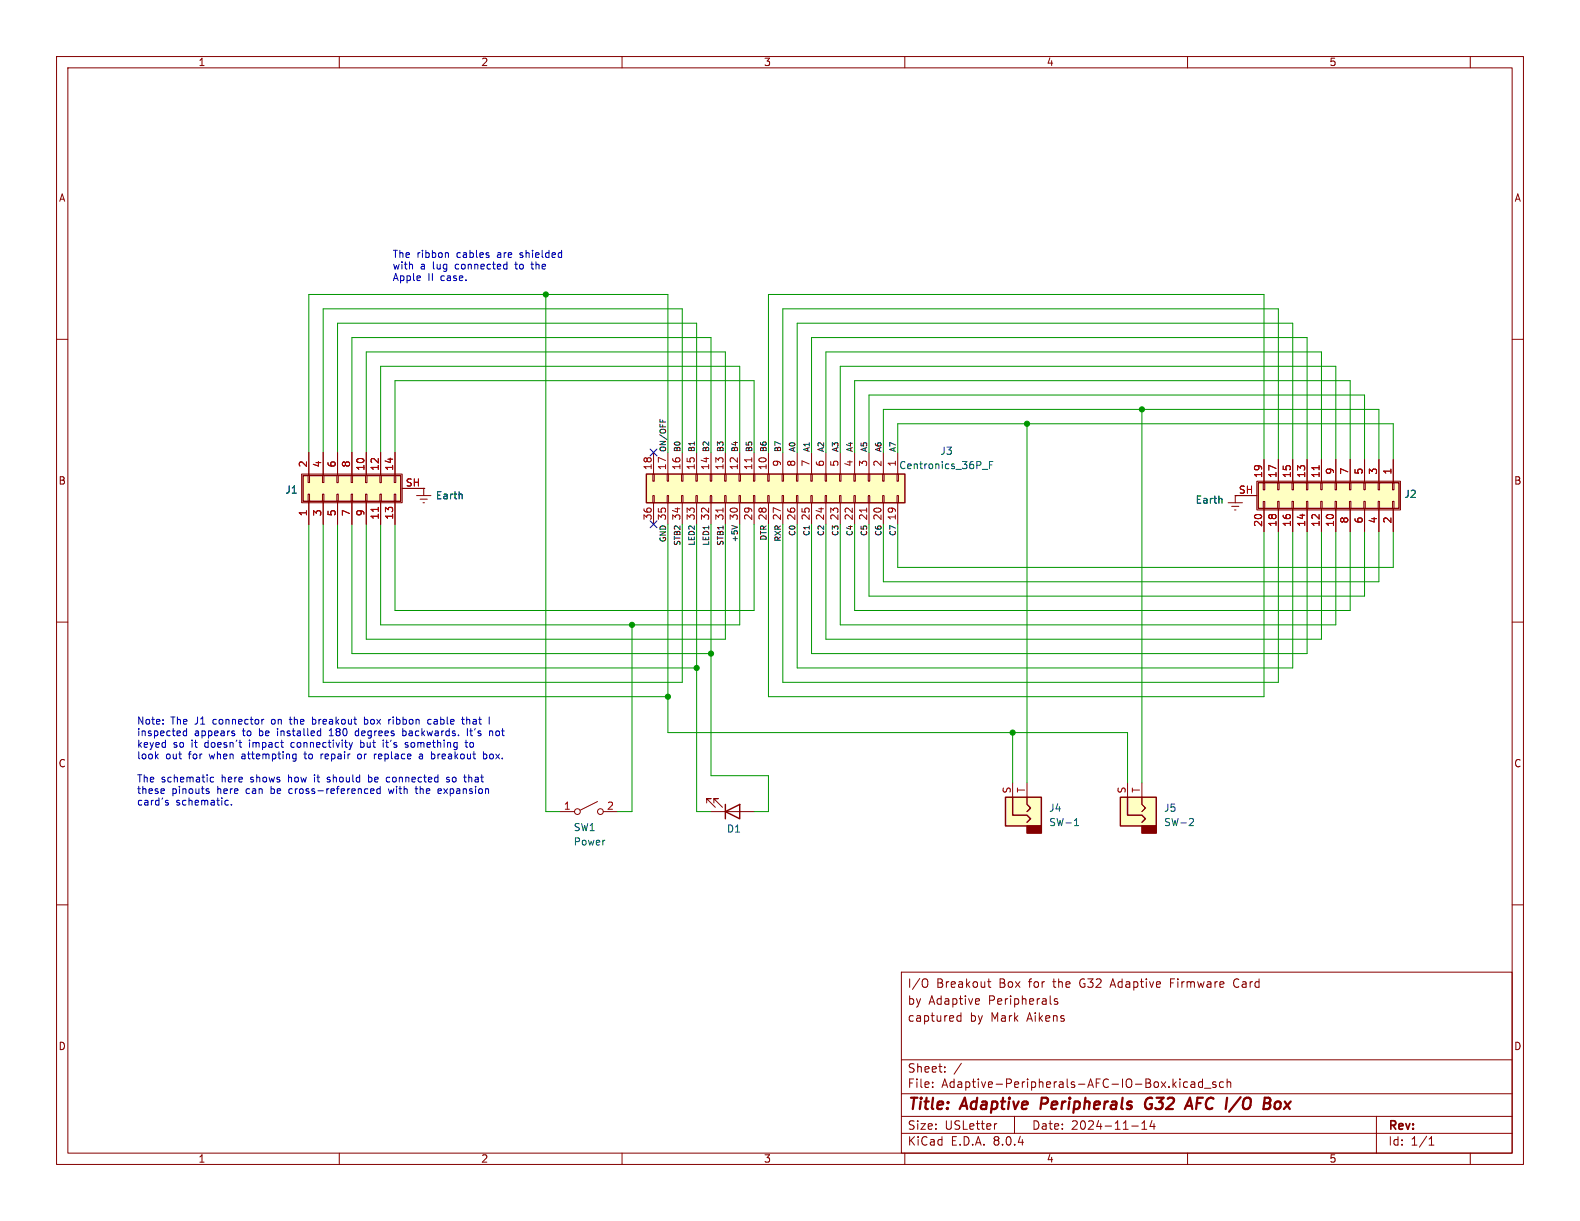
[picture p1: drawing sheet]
<svg xmlns="http://www.w3.org/2000/svg" width="279mm" height="216mm" viewBox="0 0 279 216" stroke-linecap="round" stroke-linejoin="round" font-family="sans-serif">
<g fill="none" stroke="#840000" stroke-width=".18">
<path d="M10 10h259.4v195.9h-259.4zM12 12h255.4v191.9h-255.4zM60 10v2M110 10v2M160 10v2M210 10v2M260 10v2M10 60h2M267.4 60h2M10 110h2M267.4 110h2M10 160h2"/>
<path d="M267.4 160h2M159.4 171.9h108v32h-108zM163.7 173.1l.2 .1a.96 .96 0 0 1-.2 1.4M169.9 179.1v1.5M169.9 179.7l-.4-.1-.3 .3v.4l.2 .2h.5M172.7 176.6l.4 .1 .1 .2-.7 .2M173.1 177.5l-.4 .1M174.6 173.6h.6M174.9 173.1v1.3l.3 .2M187 176.7l-.4-.1-.2 .2 .1 .2 .5 .2v.3h-.6M207 173.8h.5M207.7 173.1h-.7v1.5"/>
<path d="M218.4 173.2l-.3 .5 .1 .5 .2 .3M159.4 197.4h108M159.4 193.4h108M159.4 187.4h108M164.9 192.1v.2M164.9 191.4v.1M167.1 189.4v.2M167.1 188.7v.1M170 188l-1.3 1.9M176.3 198.7l-.3 .1M179.4 197.4v3M200.1 199.1h1.2"/>
<path d="M201.9 199.7h.9M201.9 198.6l.5-.4v1.5M203.7 198.1l-.3 1.1h.9M204.1 198.7v1M208.6 190.8v.1M208.6 191.3v1M210 191.4l-.4-.1-.3 .3v.4l.1 .2h.6M210.6 191.4h.6l.1 .9M211.3 191.6l-.5 .1a.29 .29 0 0 0-.2 .3 .29 .29 0 0 0 .2 .3l.5-.1M212.6 191.4l-.4-.1-.3 .3v.4l.2 .2h.5M212.6 190.8v1.5M213 192.4h1.1"/>
<path d="M215 191.4l-.4-.1-.2 .2 .1 .2 .5 .2v.3h-.6M216.4 191.4l-.5-.1-.3 .3v.4l.2 .2h.6M217 191.4l.2-.1 .4 .1v.9M217 190.8v1.5M243.4 197.4v6.5M60 203.9v2M110 203.9v2M159.4 200.4h108M160 203.9v2M210 203.9v2M252.7 202.5h.9M252.7 201.4l.4-.4v1.5"/>
<path d="M260 203.9v2"/>
</g>
<path d="M184.2 194.1l-.2 2M203.3 195.2h.4M203.6 194.1a1.13 1.13 0 0 0-1.1 .7 1.13 1.13 0 0 0 .3 1.2l.2 .1 .5-.1M209.8 195.5h.9M210.4 194.1l.4 2M225.6 195a.52 .52 0 0 1 .5-.2 .52 .52 0 0 1 .4 .4l-.1 .5a.55 .55 0 0 1-.5 .4 .55 .55 0 0 1-.5-.4z" fill="none" stroke="#840000" stroke-width=".4"/>
<path d="M222.5 85.3h24.9v4.6h-24.9z" fill="#ffffc2"/>
<g fill="none" stroke="#840000" stroke-width=".18">
<path d="M73.7 87.6h2.5M74.3 88.3h1.3M74.8 88.9h.3M74.9 86.4h.1M74.9 86.4v1.2M218.4 87.6h3.8M222.2 85.1h25.4v5.1h-25.4zM223.4 85.3h.2v1.3h-.2zM223.4 88.6h.2v1.3h-.2zM223.5 81.3v4M223.5 89.9v4.1M225.9 85.3h.3v1.3h-.3z"/>
<path d="M225.9 88.6h.3v1.3h-.3zM226.1 81.3v4M226.1 89.9v4.1M228.5 85.3h.2v1.3h-.2zM228.5 88.6h.2v1.3h-.2zM228.6 81.3v4M228.6 89.9v4.1M231 85.3h.3v1.3h-.3zM231 88.6h.3v1.3h-.3zM231.1 81.3v4M231.1 89.9v4.1M233.6 85.3h.2v1.3h-.2z"/>
<path d="M233.6 88.6h.2v1.3h-.2zM233.7 81.3v4M233.7 89.9v4.1M236.1 85.3h.2v1.3h-.2zM236.1 88.6h.2v1.3h-.2zM236.2 81.3v4M236.2 89.9v4.1M238.6 85.3h.3v1.3h-.3zM238.6 88.6h.3v1.3h-.3zM238.8 81.3v4M238.8 89.9v4.1M241.2 85.3h.2v1.3h-.2z"/>
<path d="M241.2 88.6h.2v1.3h-.2zM241.3 81.3v4M241.3 89.9v4.1M243.7 85.3h.3v1.3h-.3zM243.7 88.6h.3v1.3h-.3zM243.8 81.3v4M243.8 89.9v4.1M246.3 85.3h.2v1.3h-.2zM246.3 88.6h.2v1.3h-.2zM246.4 81.3v4M246.4 89.9v4.1"/>
</g>
<path d="M222.5 85.3h24.9v4.6h-24.9z" fill="none" stroke="#840000" stroke-width=".25"/>
<path d="M233.3 82.3v.8" fill="none" stroke="#a90000" stroke-width=".18"/>
<path d="M81.7 87.4v.8" fill="none" stroke="#006464" stroke-width=".18"/>
<path d="M198.1 141h6.4v5.1h-6.4z" fill="#ffffc2"/>
<path d="M201.9 146.1h2.6v1.2h-2.6z" fill="#840000" stroke="#840000" stroke-width=".25"/>
<path d="M198.1 141h6.4v5.1h-6.4zM199.4 141v3.1h2.5l.7 .7-.7 .6M201.9 141v1.2l.7 .7-.7 .6" fill="none" stroke="#840000" stroke-width=".25"/>
<path d="M217.2 88.9h2.5M217.8 89.5h1.3M218.3 90.2h.3M218.4 87.6h.1M218.4 87.6v1.3M199.4 138.4v2.6M201.9 138.4v2.6" fill="none" stroke="#840000" stroke-width=".18"/>
<path d="M216 88.2l.1 .8M210.5 144.7l.4 .1 .2 .3-.8 .9h.8" fill="none" stroke="#006464" stroke-width=".18"/>
<path d="M177.8 141h6.3v5.1h-6.3z" fill="#ffffc2"/>
<path d="M181.6 146.1h2.5v1.2h-2.5z" fill="#840000" stroke="#840000" stroke-width=".25"/>
<path d="M177.8 141h6.3v5.1h-6.3zM179.1 141v3.1h2.5l.6 .7-.6 .6M181.6 141v1.2l.6 .7-.6 .6" fill="none" stroke="#840000" stroke-width=".25"/>
<path d="M179.1 138.4v2.6M181.6 138.4v2.6" fill="none" stroke="#840000" stroke-width=".18"/>
<path d="M190 146h.7M190 145.1l.4-.4v1.3" fill="none" stroke="#006464" stroke-width=".18"/>
<path d="M53.6 84.1h17.3v4.5h-17.3z" fill="#ffffc2"/>
<g fill="none" stroke="#840000" stroke-width=".18">
<path d="M53.3 83.8h17.8v5.1h-17.8zM54.5 87.4h.2v1.2h-.2zM54.5 84.1h.2v1.2h-.2zM54.6 80v4.1M54.6 88.6v4.1M57 87.4h.3v1.2h-.3zM57 84.1h.3v1.2h-.3zM57.1 80v4.1M57.1 88.6v4.1M59.6 87.4h.2v1.2h-.2zM59.6 84.1h.2v1.2h-.2zM59.7 80v4.1"/>
<path d="M59.7 88.6v4.1M62.1 87.4h.3v1.2h-.3zM62.1 84.1h.3v1.2h-.3zM62.2 80v4.1M62.2 88.6v4.1M64.6 87.4h.3v1.2h-.3zM64.6 84.1h.3v1.2h-.3zM64.8 80v4.1M64.8 88.6v4.1M67.2 87.4h.2v1.2h-.2zM67.2 84.1h.2v1.2h-.2zM67.3 80v4.1"/>
<path d="M67.3 88.6v4.1M69.7 87.4h.3v1.2h-.3zM69.7 84.1h.3v1.2h-.3zM69.8 80v4.1M69.8 88.6v4.1M71.1 86.4h3.8"/>
</g>
<path d="M53.6 84.1h17.3v4.5h-17.3z" fill="none" stroke="#840000" stroke-width=".25"/>
<path d="M66.9 89.7v.7" fill="none" stroke="#a90000" stroke-width=".18"/>
<path d="M114.3 83.8h45.7v5.1h-45.7z" fill="#ffffc2"/>
<g fill="none" stroke="#840000" stroke-width=".18">
<path d="M54.6 80v4.1M54.6 88.6v4.1M57.1 80v4.1M57.1 88.6v4.1M59.7 80v4.1M59.7 88.6v4.1M62.2 80v4.1M62.2 88.6v4.1M64.8 80v4.1M64.8 88.6v4.1M67.3 80v4.1M67.3 88.6v4.1"/>
<path d="M69.8 80v4.1M69.8 88.6v4.1M71.1 86.4h3.8M74.9 86.4h.1M115.4 83.8h.3v1.3h-.3zM115.4 87.6h.3v1.3h-.3zM115.6 80v3.8M115.6 88.9v3.8M118 83.8h.2v1.3h-.2zM118 87.6h.2v1.3h-.2zM118.1 80v3.8M118.1 88.9v3.8"/>
<path d="M120.5 83.8h.3v1.3h-.3zM120.5 87.6h.3v1.3h-.3zM120.6 80v3.8M120.6 88.9v3.8M123.1 83.8h.2v1.3h-.2zM123.1 87.6h.2v1.3h-.2zM123.2 80v3.8M123.2 88.9v3.8M125.6 83.8h.3v1.3h-.3zM125.6 87.6h.3v1.3h-.3zM125.7 80v3.8M125.7 88.9v3.8"/>
<path d="M128.1 83.8h.3v1.3h-.3zM128.1 87.6h.3v1.3h-.3zM128.3 80v3.8M128.3 88.9v3.8M130.7 83.8h.2v1.3h-.2zM130.7 87.6h.2v1.3h-.2zM130.8 80v3.8M130.8 88.9v3.8M133.2 83.8h.3v1.3h-.3zM133.2 87.6h.3v1.3h-.3zM133.3 80v3.8M133.3 88.9v3.8"/>
<path d="M135.8 83.8h.2v1.3h-.2zM135.8 87.6h.2v1.3h-.2zM135.9 80v3.8M135.9 88.9v3.8M138.3 83.8h.3v1.3h-.3zM138.3 87.6h.3v1.3h-.3zM138.4 80v3.8M138.4 88.9v3.8M140.8 83.8h.3v1.3h-.3zM140.8 87.6h.3v1.3h-.3zM141 80v3.8M141 88.9v3.8"/>
<path d="M143.4 83.8h.2v1.3h-.2zM143.4 87.6h.2v1.3h-.2zM143.5 80v3.8M143.5 88.9v3.8M145.9 83.8h.3v1.3h-.3zM145.9 87.6h.3v1.3h-.3zM146 80v3.8M146 88.9v3.8M148.5 83.8h.2v1.3h-.2zM148.5 87.6h.2v1.3h-.2zM148.6 80v3.8M148.6 88.9v3.8"/>
<path d="M151 83.8h.3v1.3h-.3zM151 87.6h.3v1.3h-.3zM151.1 80v3.8M151.1 88.9v3.8M153.5 83.8h.3v1.3h-.3zM153.5 87.6h.3v1.3h-.3zM153.7 80v3.8M153.7 88.9v3.8M156.1 83.8h.2v1.3h-.2zM156.1 87.6h.2v1.3h-.2zM156.2 80v3.8M156.2 88.9v3.8"/>
<path d="M158.6 83.8h.3v1.3h-.3zM158.6 87.6h.3v1.3h-.3zM158.7 80v3.8M158.7 88.9v3.8M218.4 87.6h.1M218.4 87.6h3.8M223.5 81.3v4M223.5 89.9v4.1M226.1 81.3v4M226.1 89.9v4.1M228.6 81.3v4M228.6 89.9v4.1"/>
<path d="M231.1 81.3v4M231.1 89.9v4.1M233.7 81.3v4M233.7 89.9v4.1M236.2 81.3v4M236.2 89.9v4.1M238.8 81.3v4M238.8 89.9v4.1M241.3 81.3v4M241.3 89.9v4.1M243.8 81.3v4M243.8 89.9v4.1"/>
<path d="M246.4 81.3v4M246.4 89.9v4.1M99.1 143.5h2.5M105.7 141.7l-3.1 1.6M106.7 143.5h2.5M125 142v-.8h.7h-.7l1.5 1.5M125.7 143.5h7.6M126.2 142v-.8h.8h-.8l1.6 1.5"/>
<circle cx="102.1" cy="143.5" r=".51"/>
<circle cx="106.2" cy="143.5" r=".51"/>
</g>
<path d="M114.3 83.8h45.7v5.1h-45.7zM128.3 143.5l2.5-1.3v2.6zM128.3 142.2v2.6" fill="none" stroke="#840000" stroke-width=".25"/>
<path d="M66.9 89.7v.7M127.9 89.8v.8M132.9 80.9v.8M153.3 89.8v.8M233.3 82.3v.8" fill="none" stroke="#a90000" stroke-width=".18"/>
<path d="M81.7 87.4v.8M173.7 83h1M175 82.2h.4M175.6 81.6h-.6v1.3M216 88.2l.1 .8" fill="none" stroke="#006464" stroke-width=".18"/>
<path d="M116.7 74.1v.5M117.2 74.3v.3M129.4 92.9l1 .3" fill="none" stroke="#0f0f0f" stroke-width=".18"/>
<g fill="none" stroke="#0000c2" stroke-width=".18">
<path d="M79.1 44.7l.2 .2v.6M89.3 46.7l.3 .1M89.6 46.3v1.3M89.6 47.5l-.3 .1M93.9 46.7h.5M94.1 46.3v1.2M28.8 127.9v.1M28.8 127.3v.1M28.9 139.5l.2 .3-.6 .1M33 128.8v1.3M33 129.3l-.4-.1-.2 .3 .1 .5h.5M36.6 139.9l.3 .1 .1 .1-.2 .2h-.2"/>
<path d="M36.6 139.5h.3M37.8 137.5l-.4-.1-.2 .3 .1 .5h.5M41.2 129.7h.3v.2l-.2 .2h-.2M41.2 129.2l.3 .1M42.3 131.3h.4M42.6 132.1h.1M46.7 127.2l-.4 .2M51.1 127.2h.5M51.3 126.8l.1 1.2M51.3 139.5l-.2 .2v.4l.2 .2M51.7 131.3l-.3 .2v.4l.3 .2M51.9 134.1h.5"/>
<path d="M52.4 133.3v1.1l-.2 .1-.3 .1M53.9 132.9l.1 1.2M55.3 126.8v1.2M55.3 128h.3M55.6 127.2l-.3 .1M55.6 137v.1M55.6 137.4v.9M56.3 129.2l.4 .1M56.7 130l-.4 .1M56.7 128.8v1.3M56.8 133.3v.9M56.9 133.4l-.1 .2"/>
<path d="M57.9 138.2l.3 .1M58.2 130.1h.7M58.2 137.4l-.3 .2v.2h.3M58.5 129l-.3 .2M61.7 131.3l.3 .8M62 132.1l-.1 .3M62.3 131.3l-.3 .8M63.3 129.2l-.4 .1-.1 .2 .1 .5 .4 .1M63.8 133.4l-.3-.1-.3 .3 .2 .5h.4M63.8 132.1h.3M63.8 130.9v1.2M64.4 127.3l.4-.1 .2 .1"/>
<path d="M64.4 126.8v1.2M65 127.9l-.2 .1h-.4M65.2 137.5l.3-.1 .2 .1M65.2 137v1.3M65.5 139.6l.2-.1h.3l.1 .1v.2l-.6 .1M65.7 138.1l-.2 .2-.3-.1M66.4 133.3h.2M67 133.4v.7M67.2 139.5h-.3l-.3 .2 .1 .6h.5M67.2 139v1.3M67.5 133.6l-.6 .2M67.8 131.3v.8"/>
<path d="M68.6 137.4l.3 .1M68.7 139.5l.2 .8 .3-.6M68.9 138.2l-.3 .1M69.1 127.2l-.2 .1M69.5 126.8v.1M71.2 129.3l.4-.1 .2 .2M71.2 128.8v1.3M71.8 130l-.2 .1-.4-.1M72.1 131.4l-.3-.1-.2 .2 .1 .2 .4 .1v.3h-.5M73.4 139.5h.5M73.6 139v1.1l.3 .2M74.7 133.4v.8"/>
<path d="M74.7 133.6l-.4 .1-.2 .2 .2 .3 .4-.1M76.2 127.3l-.3-.1-.3 .2 .2 .6h.4M77.5 139.5h.4l.2 .3-.7 .1M79.4 137.5l-.3-.1-.1 .2v.2l.4 .1v.3h-.4M81.6 127.2h.5M81.9 128h.2M82.2 131.3h.5M82.4 130.9v1.1l.3 .1M82.5 126.8v1.2M82.6 128.8v1.3M82.9 127.2l-.4 .1M82.9 137v1.3"/>
<path d="M83.1 129.2h.5M83.3 128.8v1.1l.1 .2M83.3 137.4l-.4 .1M83.3 131.3l-.2 .2v.4l.2 .2M85.5 133.4l.4-.1 .2 .3-.1 .5h-.5M85.5 132.9v1.3M86.6 129.4l.2-.2 .3 .1v.8M86.8 133.3l-.2 .3v.3l.2 .3M29 140.3h-.1M29.3 141.9l.4 .1 .1 .2-.2 .2-.4-.1M29.3 141.6h.4M40 141.5l.4 .1"/>
<path d="M40.4 142.3l-.4 .1M40.9 142.2v.2M65.5 140.1l.2 .2h.4M77.5 140.3h.5"/>
</g>
<g fill="none" stroke="#009600" stroke-width=".18">
<path d="M96.5 52.1v91.4h2.6M181.6 74.9v63.5M201.9 72.4v66M54.6 80v-27.9h63.5v27.9M54.6 92.7v30.5h63.5M57.1 80v-25.4h63.5v25.4M57.1 92.7v28h63.5v-28M59.7 80v-22.8h63.5v22.8M59.7 92.7v25.4h63.5M62.2 80v-20.3h63.5v20.3M62.2 92.7v22.9h63.5M64.8 80v-17.8h63.5v17.8"/>
<path d="M64.8 92.7v20.3h63.5v-20.3M67.3 92.7v17.8h63.5v-17.8M67.3 80v-15.2h63.5v15.2M69.8 92.7v15.3h63.5v-15.3M69.8 80v-12.7h63.5v12.7M118.1 92.7v36.8h81.3v8.9M123.2 92.7v50.8h2.5M125.7 92.7v44.5h10.2v6.3h-2.6M135.9 80v-27.9h87.6v29.2M135.9 92.7v30.5h87.6v-29.2M138.4 80v-25.4h87.7v26.7M138.4 92.7v28h87.7v-26.7"/>
<path d="M141 80v-22.8h87.6v24.1M141 92.7v25.4h87.6v-24.1M143.5 80v-20.3h87.6v21.6M143.5 92.7v22.9h87.6v-21.6M146 80v-17.8h87.7v19.1M146 92.7v20.3h87.7v-19M148.6 92.7v17.8h87.6v-16.5M148.6 80v-15.2h87.6v16.5M151.1 92.7v15.3h87.7v-14M151.1 80v-12.7h87.7v14M153.7 92.7v12.7h87.6v-11.4M153.7 80v-10.1h87.6v11.4"/>
<path d="M156.2 80v-7.6h87.6v8.9M156.2 92.7v10.2h87.6v-8.9M158.7 80v-5.1h87.7v6.4M158.7 92.7v7.6h87.7v-6.3M111.8 110.5v33h-2.6M179.1 129.5v8.9"/>
</g>
<path d="M115 79.4l1.2 1.2M116.2 79.4l-1.2 1.2M115 92.1l1.2 1.2M116.2 92.1l-1.2 1.2" fill="none" stroke="#000084" stroke-width=".18"/>
<g fill="#009600" stroke="#009600" stroke-width=".18">
<circle cx="201.9" cy="72.4" r=".46"/>
<circle cx="181.6" cy="74.9" r=".46"/>
<circle cx="179.1" cy="129.5" r=".46"/>
<circle cx="96.5" cy="52.1" r=".46"/>
<circle cx="118.1" cy="123.2" r=".46"/>
<circle cx="125.7" cy="115.6" r=".46"/>
<circle cx="123.2" cy="118.1" r=".46"/>
<circle cx="111.8" cy="110.5" r=".46"/>
</g>
<g font-size="2.8" fill="#840000">
<text x="160.4" y="196.8">Title:</text>
<text x="170.1" y="196.8">Adaptive</text>
<text x="184.9" y="196.8">Peripherals</text>
<text x="204.1" y="196.8">G32</text>
<text x="212.3" y="196.8">AFC I/O</text>
<text x="227.5" y="196.8">Box</text>
</g>
<g font-size="2.1" fill="#840000">
<text x="160.4" y="177.9">by</text>
<text x="160.4" y="174.9">I/O</text>
<text x="164.2" y="177.9">Adaptive</text>
<text x="165.6" y="174.9">Breakout</text>
<text x="174.9" y="177.9">Peripherals</text>
<text x="176.7" y="174.9">Box</text>
<text x="182.1" y="174.9">for</text>
<text x="186.5" y="174.9">the</text>
<text x="191.3" y="174.9">G32</text>
<text x="197" y="174.9">Adaptive</text>
<text x="207.6" y="174.9">Firmware</text>
<text x="219" y="174.9">Card</text>
<text x="160.4" y="180.9">captured</text>
<text x="171.5" y="180.9">by</text>
<text x="175.3" y="180.9">Mark</text>
<text x="181.8" y="180.9">Aikens</text>
<text x="160.4" y="189.9">Sheet:</text>
<text x="160.4" y="192.6">File:</text>
<text x="166.5" y="192.6">Adaptive-Peripherals-AFC-IO-Box.kicad_sch</text>
<text x="160.4" y="202.8">KiCad</text>
<text x="160.4" y="200">Size:</text>
<text x="167.1" y="200">USLetter</text>
<text x="168.1" y="202.8">E.D.A.</text>
<text x="175.7" y="202.8">8.0.4</text>
<text x="182.4" y="200">Date:</text>
<text x="189.4" y="200">2024-11-14</text>
<text x="245.4" y="200.2">Rev:</text>
<text x="245.4" y="202.8">Id:</text>
<text x="249.5" y="202.8">1/1</text>
</g>
<g font-size="1.8" fill="#840000">
<text x="35" y="11.9">1</text>
<text x="85" y="11.9">2</text>
<text x="135" y="11.9">3</text>
<text x="185" y="11.9">4</text>
<text x="235" y="11.9">5</text>
<text x="10.3" y="35.9">A</text>
<text x="267.7" y="35.9">A</text>
<text x="10.3" y="85.9">B</text>
<text x="267.7" y="85.9">B</text>
<text x="10.3" y="135.9">C</text>
<text x="267.7" y="135.9">C</text>
<text x="10.3" y="185.9">D</text>
<text x="267.7" y="185.9">D</text>
<text x="35" y="205.8">1</text>
<text x="85" y="205.8">2</text>
<text x="135" y="205.8">3</text>
<text x="185" y="205.8">4</text>
<text x="235" y="205.8">5</text>
</g>
<g font-size="1.8" fill="#0000c2">
<text x="69.3" y="45.8">The</text>
<text x="69.3" y="47.9">with</text>
<text x="73.7" y="45.8">ribbon</text>
<text x="74.3" y="47.9">a</text>
<text x="76.6" y="47.9">lug</text>
<text x="80.8" y="47.9">connected</text>
<text x="80.9" y="45.8">cables</text>
<text x="88.2" y="45.8">are</text>
<text x="91.6" y="47.9">to</text>
<text x="92.4" y="45.8">shielded</text>
<text x="94.7" y="47.9">the</text>
<text x="69.3" y="49.9">Apple</text>
<text x="75.7" y="49.9">II</text>
<text x="78" y="49.9">case.</text>
<text x="24.1" y="128.3">Note:</text>
<text x="24.1" y="130.4">inspected</text>
<text x="30.2" y="128.3">The</text>
<text x="34.4" y="130.4">appears</text>
<text x="34.6" y="128.3">J1</text>
<text x="37.9" y="128.3">connector</text>
<text x="43" y="130.4">to</text>
<text x="46.1" y="130.4">be</text>
<text x="48.5" y="128.3">on</text>
<text x="49.5" y="130.4">installed</text>
<text x="51.9" y="128.3">the</text>
<text x="56.1" y="128.3">breakout</text>
<text x="58.9" y="130.4">180</text>
<text x="63.7" y="130.4">degrees</text>
<text x="65.5" y="128.3">box</text>
<text x="70" y="128.3">ribbon</text>
<text x="72.2" y="130.4">backwards.</text>
<text x="77.1" y="128.3">cable</text>
<text x="83.4" y="128.3">that</text>
<text x="83.9" y="130.4">It's</text>
<text x="88" y="130.4">not</text>
<text x="24.1" y="132.4">keyed</text>
<text x="24.1" y="134.5">look</text>
<text x="29.3" y="134.5">out</text>
<text x="30.6" y="132.4">so</text>
<text x="33.5" y="134.5">for</text>
<text x="34" y="132.4">it</text>
<text x="36.5" y="132.4">doesn't</text>
<text x="37.3" y="134.5">when</text>
<text x="43.2" y="134.5">attempting</text>
<text x="44.5" y="132.4">impact</text>
<text x="52.1" y="132.4">connectivity</text>
<text x="54.5" y="134.5">to</text>
<text x="57.6" y="134.5">repair</text>
<text x="64.3" y="134.5">or</text>
<text x="64.6" y="132.4">but</text>
<text x="67.4" y="134.5">replace</text>
<text x="68.8" y="132.4">it's</text>
<text x="72.9" y="132.4">something</text>
<text x="75.6" y="134.5">a</text>
<text x="77.9" y="134.5">breakout</text>
<text x="83.8" y="132.4">to</text>
<text x="87.3" y="134.5">box.</text>
<text x="24.1" y="138.6">The</text>
<text x="24.1" y="140.6">these</text>
<text x="24.1" y="142.6">card's</text>
<text x="28.5" y="138.6">schematic</text>
<text x="30.4" y="140.6">pinouts</text>
<text x="31.1" y="142.6">schematic.</text>
<text x="38.5" y="140.6">here</text>
<text x="39.3" y="138.6">here</text>
<text x="43.8" y="140.6">can</text>
<text x="44.6" y="138.6">shows</text>
<text x="48.3" y="140.6">be</text>
<text x="51.4" y="138.6">how</text>
<text x="51.8" y="140.6">cross-referenced</text>
<text x="56.2" y="138.6">it</text>
<text x="58.7" y="138.6">should</text>
<text x="66.2" y="138.6">be</text>
<text x="69.6" y="138.6">connected</text>
<text x="69.6" y="140.6">with</text>
<text x="74.6" y="140.6">the</text>
<text x="78.7" y="140.6">expansion</text>
<text x="80.4" y="138.6">so</text>
<text x="83.8" y="138.6">that</text>
</g>
<g font-size="1.8" fill="#a90000">
<text x="54.4" y="82.7" transform="rotate(-90 54.4 82.7)">2</text>
<text x="56.9" y="82.7" transform="rotate(-90 56.9 82.7)">4</text>
<text x="59.4" y="82.7" transform="rotate(-90 59.4 82.7)">6</text>
<text x="62" y="82.7" transform="rotate(-90 62 82.7)">8</text>
<text x="64.5" y="83.4" transform="rotate(-90 64.5 83.4)">10</text>
<text x="67.1" y="83.4" transform="rotate(-90 67.1 83.4)">12</text>
<text x="69.6" y="83.4" transform="rotate(-90 69.6 83.4)">14</text>
<text x="115.3" y="83.2" transform="rotate(-90 115.3 83.2)">18</text>
<text x="117.9" y="83.2" transform="rotate(-90 117.9 83.2)">17</text>
<text x="120.4" y="83.2" transform="rotate(-90 120.4 83.2)">16</text>
<text x="122.9" y="83.2" transform="rotate(-90 122.9 83.2)">15</text>
<text x="125.5" y="83.2" transform="rotate(-90 125.5 83.2)">14</text>
<text x="128" y="83.2" transform="rotate(-90 128 83.2)">13</text>
<text x="130.6" y="83.2" transform="rotate(-90 130.6 83.2)">12</text>
<text x="133.1" y="83.2" transform="rotate(-90 133.1 83.2)">11</text>
<text x="135.6" y="83.2" transform="rotate(-90 135.6 83.2)">10</text>
<text x="138.2" y="82.6" transform="rotate(-90 138.2 82.6)">9</text>
<text x="140.7" y="82.6" transform="rotate(-90 140.7 82.6)">8</text>
<text x="143.3" y="82.6" transform="rotate(-90 143.3 82.6)">7</text>
<text x="145.8" y="82.6" transform="rotate(-90 145.8 82.6)">6</text>
<text x="148.3" y="82.6" transform="rotate(-90 148.3 82.6)">5</text>
<text x="150.9" y="82.6" transform="rotate(-90 150.9 82.6)">4</text>
<text x="153.4" y="82.6" transform="rotate(-90 153.4 82.6)">3</text>
<text x="156" y="82.6" transform="rotate(-90 156 82.6)">2</text>
<text x="158.5" y="82.6" transform="rotate(-90 158.5 82.6)">1</text>
<text x="71.7" y="86.1">SH</text>
<text x="219" y="87.4">SH</text>
<text x="223.3" y="84.6" transform="rotate(-90 223.3 84.6)">19</text>
<text x="225.8" y="84.6" transform="rotate(-90 225.8 84.6)">17</text>
<text x="228.3" y="84.6" transform="rotate(-90 228.3 84.6)">15</text>
<text x="230.9" y="84.6" transform="rotate(-90 230.9 84.6)">13</text>
<text x="233.4" y="84.6" transform="rotate(-90 233.4 84.6)">11</text>
<text x="236" y="84" transform="rotate(-90 236 84)">9</text>
<text x="238.5" y="84" transform="rotate(-90 238.5 84)">7</text>
<text x="241" y="84" transform="rotate(-90 241 84)">5</text>
<text x="243.6" y="84" transform="rotate(-90 243.6 84)">3</text>
<text x="246.1" y="84" transform="rotate(-90 246.1 84)">1</text>
<text x="54.4" y="91.4" transform="rotate(-90 54.4 91.4)">1</text>
<text x="56.9" y="91.4" transform="rotate(-90 56.9 91.4)">3</text>
<text x="59.4" y="91.4" transform="rotate(-90 59.4 91.4)">5</text>
<text x="62" y="91.4" transform="rotate(-90 62 91.4)">7</text>
<text x="64.5" y="91.4" transform="rotate(-90 64.5 91.4)">9</text>
<text x="67.1" y="92" transform="rotate(-90 67.1 92)">11</text>
<text x="69.6" y="92" transform="rotate(-90 69.6 92)">13</text>
<text x="115.3" y="92.1" transform="rotate(-90 115.3 92.1)">36</text>
<text x="117.9" y="92.1" transform="rotate(-90 117.9 92.1)">35</text>
<text x="120.4" y="92.1" transform="rotate(-90 120.4 92.1)">34</text>
<text x="122.9" y="92.1" transform="rotate(-90 122.9 92.1)">33</text>
<text x="125.5" y="92.1" transform="rotate(-90 125.5 92.1)">32</text>
<text x="128" y="92.1" transform="rotate(-90 128 92.1)">31</text>
<text x="130.6" y="92.1" transform="rotate(-90 130.6 92.1)">30</text>
<text x="133.1" y="92.1" transform="rotate(-90 133.1 92.1)">29</text>
<text x="135.6" y="92.1" transform="rotate(-90 135.6 92.1)">28</text>
<text x="138.2" y="92.1" transform="rotate(-90 138.2 92.1)">27</text>
<text x="140.7" y="92.1" transform="rotate(-90 140.7 92.1)">26</text>
<text x="143.3" y="92.1" transform="rotate(-90 143.3 92.1)">25</text>
<text x="145.8" y="92.1" transform="rotate(-90 145.8 92.1)">24</text>
<text x="148.3" y="92.1" transform="rotate(-90 148.3 92.1)">23</text>
<text x="150.9" y="92.1" transform="rotate(-90 150.9 92.1)">22</text>
<text x="153.4" y="92.1" transform="rotate(-90 153.4 92.1)">21</text>
<text x="156" y="92.1" transform="rotate(-90 156 92.1)">20</text>
<text x="158.5" y="92.1" transform="rotate(-90 158.5 92.1)">19</text>
<text x="223.3" y="93.3" transform="rotate(-90 223.3 93.3)">20</text>
<text x="225.8" y="93.3" transform="rotate(-90 225.8 93.3)">18</text>
<text x="228.3" y="93.3" transform="rotate(-90 228.3 93.3)">16</text>
<text x="230.9" y="93.3" transform="rotate(-90 230.9 93.3)">14</text>
<text x="233.4" y="93.3" transform="rotate(-90 233.4 93.3)">12</text>
<text x="236" y="93.3" transform="rotate(-90 236 93.3)">10</text>
<text x="238.5" y="92.7" transform="rotate(-90 238.5 92.7)">8</text>
<text x="241" y="92.7" transform="rotate(-90 241 92.7)">6</text>
<text x="243.6" y="92.7" transform="rotate(-90 243.6 92.7)">4</text>
<text x="246.1" y="92.7" transform="rotate(-90 246.1 92.7)">2</text>
<text x="99.6" y="143.3">1</text>
<text x="107.2" y="143.3">2</text>
<text x="178.8" y="140.4" transform="rotate(-90 178.8 140.4)">S</text>
<text x="181.4" y="140.3" transform="rotate(-90 181.4 140.3)">T</text>
<text x="199.1" y="140.4" transform="rotate(-90 199.1 140.4)">S</text>
<text x="201.7" y="140.3" transform="rotate(-90 201.7 140.3)">T</text>
</g>
<g font-size="1.8" fill="#006464">
<text x="158.9" y="83.2">Centronics_36P_F</text>
<text x="166.2" y="80.6">J3</text>
<text x="50.4" y="87.5">J1</text>
<text x="77" y="88.5">Earth</text>
<text x="211.3" y="89.3">Earth</text>
<text x="248.2" y="88.2">J2</text>
<text x="185.4" y="143.7">J4</text>
<text x="205.7" y="143.7">J5</text>
<text x="101.4" y="149.7">Power</text>
<text x="101.4" y="147.2">SW1</text>
<text x="128.5" y="147.4">D1</text>
<text x="185.4" y="146.3">SW-1</text>
<text x="205.7" y="146.3">SW-2</text>
</g>
<g font-size="1.4" fill="#0f0f0f">
<text x="117.8" y="80" transform="rotate(-90 117.8 80)">ON/OFF</text>
<text x="120.4" y="80" transform="rotate(-90 120.4 80)">B0</text>
<text x="122.9" y="80" transform="rotate(-90 122.9 80)">B1</text>
<text x="125.5" y="80" transform="rotate(-90 125.5 80)">B2</text>
<text x="128" y="80" transform="rotate(-90 128 80)">B3</text>
<text x="130.5" y="80" transform="rotate(-90 130.5 80)">B4</text>
<text x="133.1" y="80" transform="rotate(-90 133.1 80)">B5</text>
<text x="135.6" y="80" transform="rotate(-90 135.6 80)">B6</text>
<text x="138.2" y="80" transform="rotate(-90 138.2 80)">B7</text>
<text x="140.7" y="80" transform="rotate(-90 140.7 80)">A0</text>
<text x="143.2" y="80" transform="rotate(-90 143.2 80)">A1</text>
<text x="145.8" y="80" transform="rotate(-90 145.8 80)">A2</text>
<text x="148.3" y="80" transform="rotate(-90 148.3 80)">A3</text>
<text x="150.9" y="80" transform="rotate(-90 150.9 80)">A4</text>
<text x="153.4" y="80" transform="rotate(-90 153.4 80)">A5</text>
<text x="155.9" y="80" transform="rotate(-90 155.9 80)">A6</text>
<text x="158.5" y="80" transform="rotate(-90 158.5 80)">A7</text>
<text x="135.6" y="95.7" transform="rotate(-90 135.6 95.7)">DTR</text>
<text x="138.2" y="95.9" transform="rotate(-90 138.2 95.9)">RXR</text>
<text x="140.7" y="94.9" transform="rotate(-90 140.7 94.9)">C0</text>
<text x="143.2" y="94.9" transform="rotate(-90 143.2 94.9)">C1</text>
<text x="145.8" y="94.9" transform="rotate(-90 145.8 94.9)">C2</text>
<text x="148.3" y="94.9" transform="rotate(-90 148.3 94.9)">C3</text>
<text x="150.9" y="94.9" transform="rotate(-90 150.9 94.9)">C4</text>
<text x="153.4" y="94.9" transform="rotate(-90 153.4 94.9)">C5</text>
<text x="155.9" y="94.9" transform="rotate(-90 155.9 94.9)">C6</text>
<text x="158.5" y="94.9" transform="rotate(-90 158.5 94.9)">C7</text>
<text x="117.8" y="96" transform="rotate(-90 117.8 96)">GND</text>
<text x="120.4" y="96.6" transform="rotate(-90 120.4 96.6)">STB2</text>
<text x="122.9" y="96.6" transform="rotate(-90 122.9 96.6)">LED2</text>
<text x="125.5" y="96.6" transform="rotate(-90 125.5 96.6)">LED1</text>
<text x="128" y="96.6" transform="rotate(-90 128 96.6)">STB1</text>
<text x="130.5" y="96" transform="rotate(-90 130.5 96)">+5V</text>
</g>
</svg>
